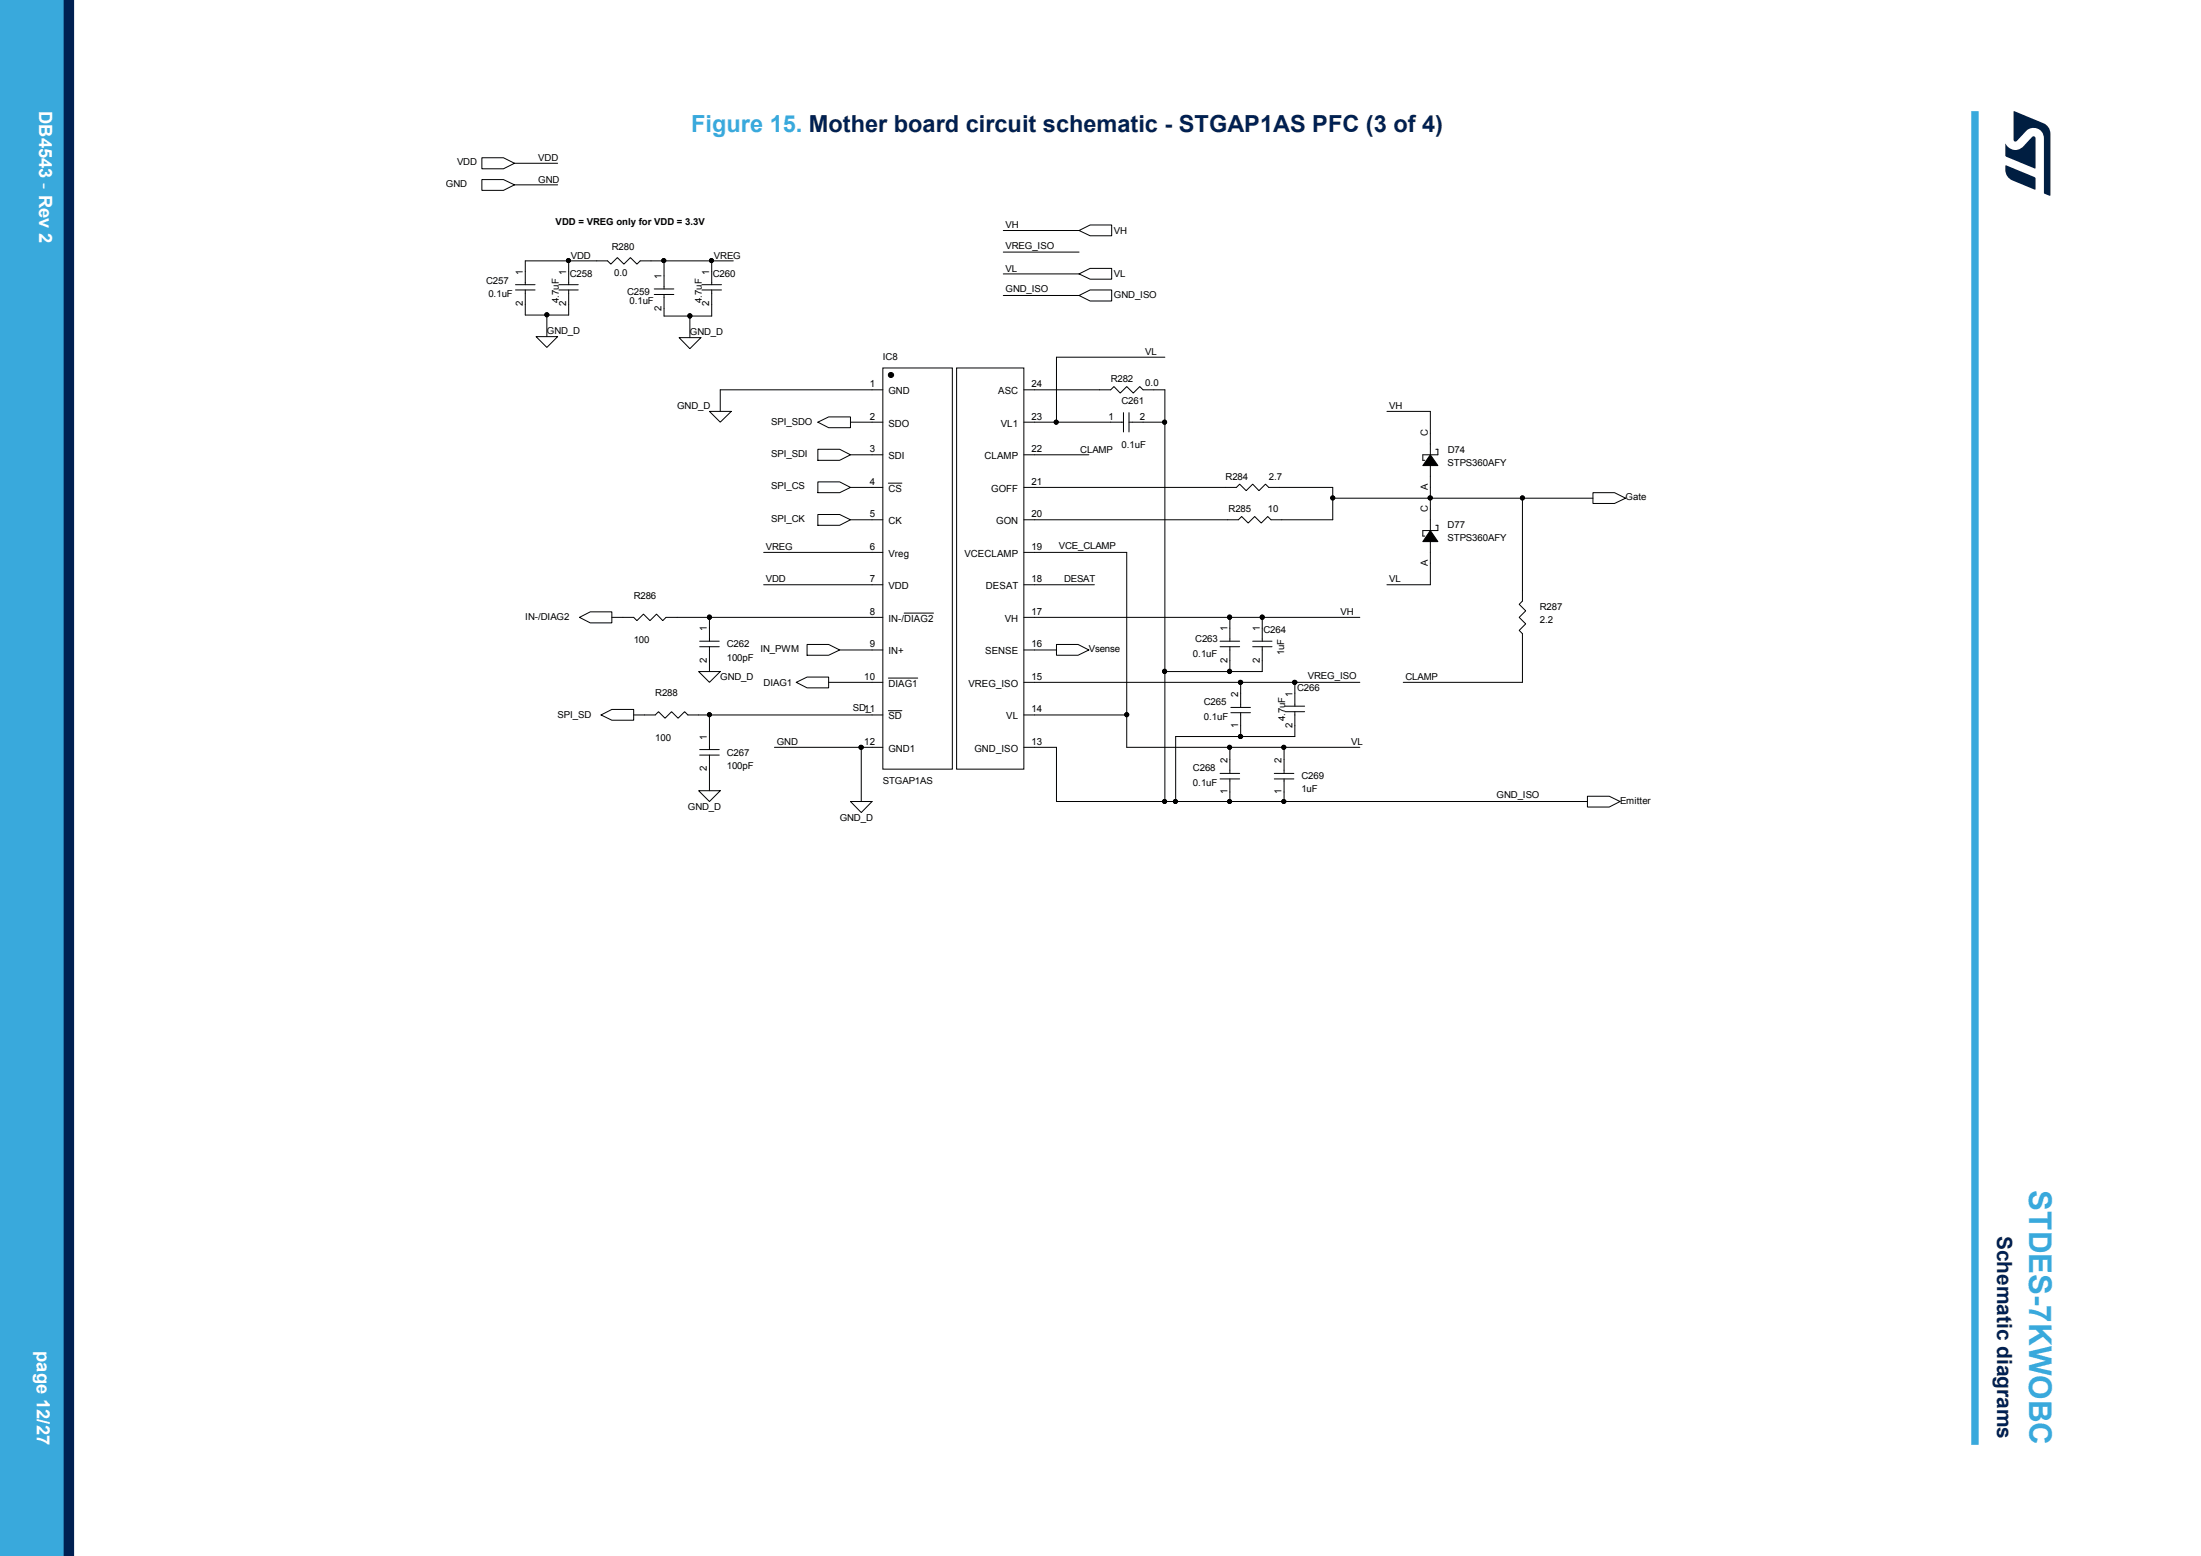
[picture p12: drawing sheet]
<svg xmlns="http://www.w3.org/2000/svg" width="297mm" height="210mm" viewBox="0 0 297 210" stroke-linecap="round" stroke-linejoin="round" font-family="sans-serif">
<g fill="none" stroke="#000" stroke-width=".14">
<path d="M65 21.3h2.9l1.5 .7-1.5 .8h-2.9zM65 24.2h2.9l1.5 .7-1.5 .8h-2.9zM69.4 22h5.8M69.4 24.9h5.8M69.6 39.1h2.6M69.6 38.4h2.6M70.9 39.1v3.4h2.9M75.4 39.1h2.6M75.4 38.4h2.6M76.7 35.2h5.3l.4 .4 .9-.8 .9 .8 .9-.8 .8 .8 .5-.4h3.2M76.7 35.2h-5.8v3.2M76.7 35.2v3.2"/>
<path d="M76.7 39.1v3.4h-2.9M88.3 39.7h2.6M88.3 39h2.6M89.6 35.2v3.8M89.6 39.7v3h3.5M89.6 35.2h6.4M94.7 39.1h2.7M94.7 38.4h2.7M96 35.2v3.2M96 39.1v3.6h-2.9M96 35.2h2.9M135.4 31.1h10.2"/>
<path d="M135.4 34h10.2M135.4 37h10.2M135.4 39.9h10.2M145.6 31.1l1.5-.7h2.9v1.4h-2.9zM145.6 37l1.5-.8h2.9v1.5h-2.9zM145.6 39.9l1.5-.8h2.9v1.5h-2.9zM72.3 45.4h2.9l-1.4 1.5zM73.8 42.5v2.9M91.6 45.6h3l-1.5 1.5zM93.1 42.7v2.9M95.7 55.5h3l-1.5 1.5zM110.4 57l1.4-.7h3v1.4h-3z"/>
<path d="M114.8 57h4.3M119.1 49.7h9.4v54.1h-9.4zM119.1 52.6h-21.9v2.9M129.1 49.7h9.1v54.1h-9.1zM138.2 52.6h11.7l.4-.4 .9 .9 .8-.9 .9 .9 .9-.9 .4 .4h3v4.4M138.2 57h4.4M142.6 57h9M151.6 55.7v2.6M152.3 57h4.9M152.3 55.7v2.6M157.2 48.2h-14.6v8.8M157.2 57v33.6"/>
<path d="M187.2 55.5h5.8v5.9M103 74.6h16.1M103 78.9h16.1M110.4 60.6h2.9l1.5 .8-1.5 .7h-2.9zM110.4 65h2.9l1.5 .8-1.5 .7h-2.9zM110.4 69.4h2.9l1.5 .7-1.5 .8h-2.9zM114.8 61.4h4.3M114.8 65.8h4.3M114.8 70.1h4.3M138.2 65.8h28.6l.5-.5 .9 .9 .8-.9 .9 .9 .9-.9 .4 .5h8.6v1.4M138.2 78.9h9.5M138.2 74.6h13.8v21.9"/>
<path d="M138.2 61.4h8.7M179.8 67.2h13.2M179.8 67.2v2.9h-8.3l-.4-.4-.9 .9-.9-.9-.9 .9-.9-.9-.4 .4h-28.9M193 71.6l1 1.5h-2zM193 61.4l1 1.4h-2zM193 73.1v5.8h-5.8M193 67.2v4.4M193 62.8v4.4M193 67.2h12.4M193.8 70.9h.2v.7h-2v.8h.3M193.8 60.6h.2v.8h-2v.7h.3M205.4 67.2v13.9l-.4 .5 .9 .8-.9 .9 .9 .9-.9 .9 .4 .4v6.6h-16"/>
<path d="M205.4 67.2h9.6M215 66.5h2.9l1.5 .7-1.5 .7h-2.9zM78.2 83.3l1.4-.7h3v1.5h-3zM81.1 96.5l1.5-.8h2.9v1.5h-2.9zM82.6 83.3h2.9l.4 .5 .9-.9 .9 .9 .9-.9 .8 .9 .5-.5h5.8M85.5 96.5h2.9l.5-.4 .8 .8 .9-.8 .9 .8 .9-.8 .4 .4h2.9M94.3 90.6h2.9l-1.5 1.5zM94.4 87.3h2.7M94.4 86.5h2.7M95.7 96.5v4.7M95.7 83.3v3.2M95.7 87.3v3.3"/>
<path d="M95.7 83.3h23.4M95.7 96.5h23.4M107.4 92.1l1.5-.7h2.9v1.4h-2.9zM108.9 87h2.9l1.5 .7-1.5 .7h-2.9zM111.8 92.1h7.3M113.3 87.7h5.8M138.2 96.5h13.8M138.2 92.1h29.2M138.2 87.7h4.4M138.2 83.3h27.8M142.6 87h2.9l1.4 .7-1.4 .7h-2.9zM152 96.5v4.4h14"/>
<path d="M157.2 90.6v17.6M157.2 90.6h8.8M164.6 87.3h2.7M164.6 86.5h2.7M166 83.3v3.2M166 87.3v3.3M166 83.3h4.3M166.1 95.5h2.6M166.1 96.2h2.6M167.4 96.2v3.2M167.4 92.1v3.4M167.4 99.4h-8.8v8.8"/>
<path d="M167.4 92.1h7.3M169 87.3h2.6M169 86.5h2.6M170.3 83.3h13.2M170.3 83.3v3.2M170.3 87.3v3.3h-4.3M173.4 96.1h2.6M173.4 95.3h2.6M174.7 92.1h8.8M174.7 92.1v3.2M174.7 96.1v3.3h-7.3M94.3 106.7h2.9l-1.5 1.5z"/>
<path d="M94.4 101.9h2.7M94.4 101.2h2.7M95.7 101.9v4.8M104.5 100.9h11.7M114.8 108.2h2.9l-1.5 1.5zM116.2 100.9v7.3M116.2 100.9h2.9M138.2 100.9h4.4v7.3h14.6M157.2 108.2h1.4M158.6 108.2h7.4M164.6 104.4h2.7M164.6 105.1h2.7"/>
<path d="M166 105.1v3.1M166 100.9v3.5M166 100.9h7.3M166 108.2h7.3M171.9 104.4h2.7M171.9 105.1h2.7M173.3 100.9h10.2M173.3 105.1v3.1M173.3 100.9v3.5M173.3 108.2h40.9M214.2 107.5h3l1.4 .7-1.4 .7h-3z"/>
<circle cx="76.7" cy="35.2" r=".27"/>
<circle cx="89.6" cy="35.2" r=".27"/>
<circle cx="96" cy="35.2" r=".27"/>
<circle cx="73.8" cy="42.5" r=".27"/>
<circle cx="93.1" cy="42.6" r=".28"/>
<circle cx="120.2" cy="50.6" r=".35"/>
<circle cx="142.5" cy="57" r=".27"/>
<circle cx="157.1" cy="57" r=".27"/>
<circle cx="179.8" cy="67.2" r=".27"/>
<circle cx="193" cy="67.2" r=".29"/>
<circle cx="205.4" cy="67.2" r=".27"/>
<circle cx="95.7" cy="83.3" r=".28"/>
<circle cx="95.7" cy="96.5" r=".27"/>
<circle cx="152" cy="96.5" r=".27"/>
<circle cx="157.1" cy="90.6" r=".28"/>
<circle cx="165.9" cy="90.6" r=".28"/>
<circle cx="165.9" cy="83.3" r=".28"/>
<circle cx="167.4" cy="99.4" r=".29"/>
<circle cx="167.4" cy="92.1" r=".29"/>
<circle cx="170.3" cy="83.3" r=".28"/>
<circle cx="174.7" cy="92.1" r=".29"/>
<circle cx="116.2" cy="100.9" r=".29"/>
<circle cx="157.1" cy="108.2" r=".27"/>
<circle cx="158.6" cy="108.2" r=".27"/>
<circle cx="165.9" cy="100.9" r=".27"/>
<circle cx="165.9" cy="108.2" r=".27"/>
<circle cx="173.2" cy="108.2" r=".27"/>
<circle cx="173.2" cy="100.9" r=".27"/>
</g>
<g fill="#000">
<path d="M193 71.6l1 1.5h-2z" fill-rule="evenodd"/>
<path d="M193 61.4l1 1.4h-2z" fill-rule="evenodd"/>
<circle cx="76.7" cy="35.2" r=".27"/>
<circle cx="89.6" cy="35.2" r=".27"/>
<circle cx="96" cy="35.2" r=".27"/>
<circle cx="73.8" cy="42.5" r=".27"/>
<circle cx="93.1" cy="42.6" r=".28"/>
<circle cx="120.2" cy="50.6" r=".35"/>
<circle cx="142.5" cy="57" r=".27"/>
<circle cx="157.1" cy="57" r=".27"/>
<circle cx="179.8" cy="67.2" r=".27"/>
<circle cx="193" cy="67.2" r=".29"/>
<circle cx="205.4" cy="67.2" r=".27"/>
<circle cx="95.7" cy="83.3" r=".28"/>
<circle cx="95.7" cy="96.5" r=".27"/>
<circle cx="152" cy="96.5" r=".27"/>
<circle cx="157.1" cy="90.6" r=".28"/>
<circle cx="165.9" cy="90.6" r=".28"/>
<circle cx="165.9" cy="83.3" r=".28"/>
<circle cx="167.4" cy="99.4" r=".29"/>
<circle cx="167.4" cy="92.1" r=".29"/>
<circle cx="170.3" cy="83.3" r=".28"/>
<circle cx="174.7" cy="92.1" r=".29"/>
<circle cx="116.2" cy="100.9" r=".29"/>
<circle cx="157.1" cy="108.2" r=".27"/>
<circle cx="158.6" cy="108.2" r=".27"/>
<circle cx="165.9" cy="100.9" r=".27"/>
<circle cx="165.9" cy="108.2" r=".27"/>
<circle cx="173.2" cy="108.2" r=".27"/>
<circle cx="173.2" cy="100.9" r=".27"/>
</g>
<path d="M119.9 65.2h1.8M119.9 91.5h3.9M119.9 95.9h1.8M122 82.7h4" fill="none" stroke="#000" stroke-width=".13"/>
<path d="M266.5 15v180" fill="none" stroke="#39a9dc" stroke-width="1"/>
<g fill="#39a9dc">
<path d="M0 0h8.6v210h-8.6z" fill-rule="evenodd"/>
<path d="M0 0h7.5v210h-7.5z" fill-rule="evenodd"/>
</g>
<path d="M9.3 0v210" fill="none" stroke="#002052" stroke-width="1.4"/>
<g fill="#001e41">
<path d="M271.7 15l4.1 1.6a1.53 1.53 0 0 1 .9 1.4v8.3l-.1 .1-.8-.3v-7.4a1.4 1.4 0 0 0-.8-1.3 1.4 1.4 0 0 0-1.5 .2l-1.3 1.4-.2 .1-.2-.1-.1-.2z"/>
<path d="M270.6 22.3l3.9 1.6 .2 .2v1.4l-.1 .1-3.1-1.3a1.54 1.54 0 0 1-.9-1.4z"/>
<path d="M270.6 19.4a1.48 1.48 0 0 0 2.4 .4l1.2-1.3 .2-.1 .2 .1 .1 .2v4l-4.1-1.6z"/>
</g>
<text font-size="4.2" fill="#39a9dc" x="273.8" y="160.7" transform="rotate(90 273.8 160.7)">STDES-7KWOBC</text>
<text font-size="3.2" fill="#39a9dc" x="93.3" y="17.8">Figure 15. Mother board circuit schematic - STGAP1AS PFC (3 of 4)</text>
<text font-size="2.8" fill="#002052" x="269.5" y="166.8" transform="rotate(90 269.5 166.8)">Schematic diagrams</text>
<g font-size="2.5" fill="#fff">
<text x="5.3" y="15" transform="rotate(90 5.3 15)">DB4543 - Rev 2</text>
<text x="5" y="182.4" transform="rotate(90 5 182.4)">page 12/27</text>
</g>
<g font-size="1.3">
<text x="61.7" y="22.3">VDD</text>
<text x="72.6" y="21.7">VDD</text>
<text x="60.2" y="25.2">GND</text>
<text x="72.6" y="24.6">GND</text>
<text x="75" y="30.4">VDD = VREG only for VDD = 3.3V</text>
<text x="77" y="34.9">VDD</text>
<text x="82.6" y="33.7">R280</text>
<text x="96.3" y="34.9">VREG</text>
<text x="135.7" y="30.8">VH</text>
<text x="135.7" y="33.5">VREG_ISO</text>
<text x="150.3" y="31.5">VH</text>
<text x="65.6" y="38.4">C257</text>
<text x="65.9" y="40.2">0.1uF</text>
<text x="70.5" y="41.3" transform="rotate(-90 70.5 41.3)">2</text>
<text x="70.5" y="37.1" transform="rotate(-90 70.5 37.1)">1</text>
<text x="75.4" y="40.9" transform="rotate(-90 75.4 40.9)">4.7uF</text>
<text x="76.4" y="41.3" transform="rotate(-90 76.4 41.3)">2</text>
<text x="76.4" y="37.1" transform="rotate(-90 76.4 37.1)">1</text>
<text x="76.9" y="37.4">C258</text>
<text x="82.9" y="37.2">0.0</text>
<text x="84.6" y="39.8">C259</text>
<text x="84.9" y="41">0.1uF</text>
<text x="89.3" y="41.9" transform="rotate(-90 89.3 41.9)">2</text>
<text x="89.3" y="37.7" transform="rotate(-90 89.3 37.7)">1</text>
<text x="94.7" y="40.9" transform="rotate(-90 94.7 40.9)">4.7uF</text>
<text x="95.7" y="41.3" transform="rotate(-90 95.7 41.3)">2</text>
<text x="95.7" y="37.1" transform="rotate(-90 95.7 37.1)">1</text>
<text x="96.2" y="37.4">C260</text>
<text x="135.7" y="36.7">VL</text>
<text x="135.7" y="39.4">GND_ISO</text>
<text x="150.3" y="37.4">VL</text>
<text x="150.3" y="40.3">GND_ISO</text>
<text x="73.8" y="45.1">GND_D</text>
<text x="93.1" y="45.3">GND_D</text>
<text x="154.5" y="47.9">VL</text>
<text x="117.4" y="52.3">1</text>
<text x="119.1" y="48.6">IC8</text>
<text x="119.9" y="53.2">GND</text>
<text x="134.7" y="53.2">ASC</text>
<text x="139.2" y="52.3">24</text>
<text x="149.9" y="51.6">R282</text>
<text x="154.5" y="52.1">0.0</text>
<text x="91.4" y="55.2">GND_D</text>
<text x="104.1" y="57.4">SPI_SDO</text>
<text x="117.4" y="56.6">2</text>
<text x="119.9" y="57.6">SDO</text>
<text x="135" y="57.6">VL1</text>
<text x="139.2" y="56.6">23</text>
<text x="149.6" y="56.6">1</text>
<text x="151.3" y="54.5">C261</text>
<text x="153.8" y="56.6">2</text>
<text x="187.5" y="55.2">VH</text>
<text x="192.7" y="58.9" transform="rotate(-90 192.7 58.9)">C</text>
<text x="104.1" y="61.7">SPI_SDI</text>
<text x="117.4" y="61">3</text>
<text x="117.4" y="65.4">4</text>
<text x="119.9" y="62">SDI</text>
<text x="132.8" y="62">CLAMP</text>
<text x="139.2" y="65.4">21</text>
<text x="139.2" y="61">22</text>
<text x="145.8" y="61.1">CLAMP</text>
<text x="151.3" y="60.5">0.1uF</text>
<text x="165.4" y="64.7">R284</text>
<text x="171.2" y="64.7">2.7</text>
<text x="195.3" y="62.8">STPS360AFY</text>
<text x="195.3" y="61.1">D74</text>
<text x="104.1" y="66.1">SPI_CS</text>
<text x="104.1" y="70.4">SPI_CK</text>
<text x="117.4" y="69.8">5</text>
<text x="119.9" y="66.4">CS</text>
<text x="119.9" y="70.8">CK</text>
<text x="133.8" y="66.4">GOFF</text>
<text x="134.4" y="70.8">GON</text>
<text x="139.2" y="69.8">20</text>
<text x="165.8" y="69.1">R285</text>
<text x="171.1" y="69.1">10</text>
<text x="192.7" y="69.1" transform="rotate(-90 192.7 69.1)">C</text>
<text x="192.7" y="66.2" transform="rotate(-90 192.7 66.2)">A</text>
<text x="195.3" y="71.3">D77</text>
<text x="219.4" y="67.5">Gate</text>
<text x="103.4" y="74.2">VREG</text>
<text x="117.4" y="74.2">6</text>
<text x="119.9" y="75.2">Vreg</text>
<text x="130.1" y="75.2">VCECLAMP</text>
<text x="139.2" y="74.2">19</text>
<text x="142.9" y="74.1">VCE_CLAMP</text>
<text x="192.7" y="76.4" transform="rotate(-90 192.7 76.4)">A</text>
<text x="195.3" y="73.1">STPS360AFY</text>
<text x="70.9" y="83.7">IN-/DIAG2</text>
<text x="85.5" y="80.8">R286</text>
<text x="103.4" y="78.6">VDD</text>
<text x="117.4" y="78.6">7</text>
<text x="117.4" y="83">8</text>
<text x="119.9" y="79.5">VDD</text>
<text x="119.9" y="83.9">IN-/DIAG2</text>
<text x="133" y="79.5">DESAT</text>
<text x="135.6" y="83.9">VH</text>
<text x="139.2" y="83">17</text>
<text x="139.2" y="78.6">18</text>
<text x="143.6" y="78.6">DESAT</text>
<text x="180.9" y="83">VH</text>
<text x="187.5" y="78.6">VL</text>
<text x="207.8" y="82.3">R287</text>
<text x="85.5" y="86.8">100</text>
<text x="95.4" y="89.4" transform="rotate(-90 95.4 89.4)">2</text>
<text x="95.4" y="85.2" transform="rotate(-90 95.4 85.2)">1</text>
<text x="98.1" y="87.4">C262</text>
<text x="98.1" y="89.1">100pF</text>
<text x="102.6" y="88">IN_PWM</text>
<text x="117.4" y="87.4">9</text>
<text x="119.9" y="88.3">IN+</text>
<text x="132.9" y="88.3">SENSE</text>
<text x="139.2" y="87.4">16</text>
<text x="146.9" y="88">Vsense</text>
<text x="161" y="88.7">0.1uF</text>
<text x="161.3" y="86.7">C263</text>
<text x="165.6" y="89.4" transform="rotate(-90 165.6 89.4)">2</text>
<text x="165.6" y="85.2" transform="rotate(-90 165.6 85.2)">1</text>
<text x="170" y="89.4" transform="rotate(-90 170 89.4)">2</text>
<text x="170" y="85.2" transform="rotate(-90 170 85.2)">1</text>
<text x="170.5" y="85.5">C264</text>
<text x="173.3" y="88.4" transform="rotate(-90 173.3 88.4)">1uF</text>
<text x="207.8" y="84">2.2</text>
<text x="88.4" y="94">R288</text>
<text x="97.2" y="91.8">GND_D</text>
<text x="103" y="92.5">DIAG1</text>
<text x="116.6" y="91.8">10</text>
<text x="119.9" y="92.7">DIAG1</text>
<text x="130.7" y="92.7">VREG_ISO</text>
<text x="139.2" y="91.8">15</text>
<text x="162.4" y="95.1">C265</text>
<text x="167.1" y="94" transform="rotate(-90 167.1 94)">2</text>
<text x="174.4" y="94" transform="rotate(-90 174.4 94)">1</text>
<text x="175" y="93.2">C266</text>
<text x="176.5" y="91.6">VREG_ISO</text>
<text x="189.7" y="91.8">CLAMP</text>
<text x="75.2" y="96.9">SPI_SD</text>
<text x="88.4" y="100">100</text>
<text x="95.4" y="99.8" transform="rotate(-90 95.4 99.8)">1</text>
<text x="104.8" y="100.6">GND</text>
<text x="115.1" y="96">SD1_1</text>
<text x="116.6" y="100.5">12</text>
<text x="119.9" y="101.5">GND1</text>
<text x="119.9" y="97.1">SD</text>
<text x="131.5" y="101.5">GND_ISO</text>
<text x="135.8" y="97.1">VL</text>
<text x="139.2" y="100.5">13</text>
<text x="139.2" y="96.2">14</text>
<text x="162.4" y="97.2">0.1uF</text>
<text x="167.1" y="98.2" transform="rotate(-90 167.1 98.2)">1</text>
<text x="173.4" y="97.4" transform="rotate(-90 173.4 97.4)">4.7uF</text>
<text x="174.4" y="98.2" transform="rotate(-90 174.4 98.2)">2</text>
<text x="182.3" y="100.6">VL</text>
<text x="95.4" y="104.1" transform="rotate(-90 95.4 104.1)">2</text>
<text x="98.1" y="103.8">100pF</text>
<text x="98.1" y="102">C267</text>
<text x="119.1" y="105.8">STGAP1AS</text>
<text x="161" y="106.1">0.1uF</text>
<text x="161" y="104.1">C268</text>
<text x="165.6" y="107.1" transform="rotate(-90 165.6 107.1)">1</text>
<text x="165.6" y="102.9" transform="rotate(-90 165.6 102.9)">2</text>
<text x="172.9" y="107.1" transform="rotate(-90 172.9 107.1)">1</text>
<text x="172.9" y="102.9" transform="rotate(-90 172.9 102.9)">2</text>
<text x="175.6" y="105.1">C269</text>
<text x="175.6" y="106.9">1uF</text>
<text x="201.9" y="107.7">GND_ISO</text>
<text x="92.8" y="109.3">GND_D</text>
<text x="113.3" y="110.8">GND_D</text>
<text x="218.6" y="108.4">Emitter</text>
</g>
</svg>
